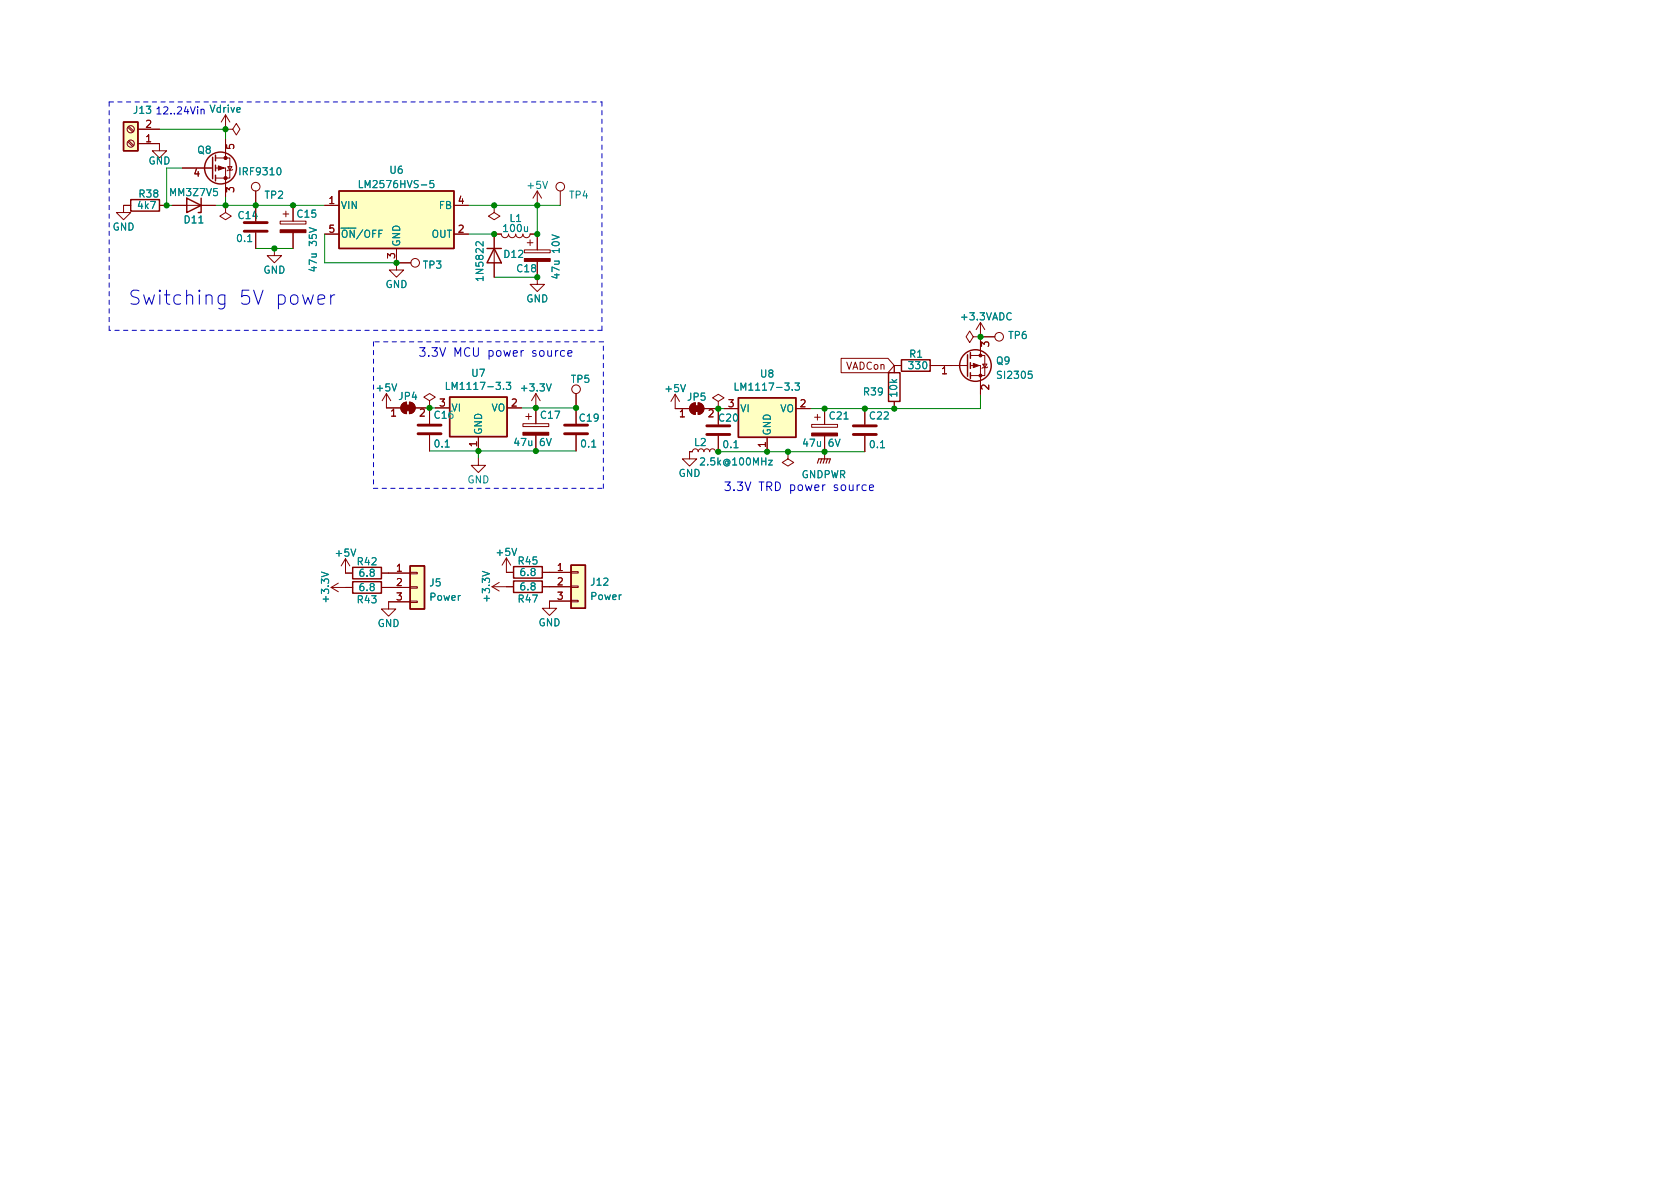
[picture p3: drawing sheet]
<svg xmlns="http://www.w3.org/2000/svg" width="297mm" height="210mm" viewBox="0 0 297 210" stroke-linecap="round" stroke-linejoin="round" font-family="sans-serif">
<g fill="#ffffc2" stroke="#ffffc2" stroke-width=".18">
<path d="M101 99.9h2.5v7.7h-2.5z"/>
<path d="M130.6 70.4h10.1v6.9h-10.1z"/>
<path d="M59.9 33.8h20.4v10.1h-20.4z"/>
<path d="M21.8 21.6h2.6v5.1h-2.6z"/>
<path d="M72.5 100.1h2.6v7.6h-2.6z"/>
<path d="M79.5 70.2h10.2v7h-10.2z"/>
</g>
<g fill="none" stroke="#840000" stroke-width=".25">
<path d="M21.8 21.6h2.6v5.1h-2.6zM23.1 35.3h5.1v2h-5.1zM33 35l2.6 1.3-2.6 1.3zM35.6 35v2.6h-.5M37.6 27.8v3.8M38.1 27.4v1M38.1 29.2v1M38.1 31v1M59.9 33.8h20.4v10.1h-20.4zM86.1 43.9h2.5M87.4 43.9l1.2 2.6h-2.5zM79.5 70.2h10.2v7h-10.2z"/>
<path d="M130.6 70.4h10.1v6.9h-10.1zM157.1 65.9h2v5.1h-2zM159.4 63.6h5.1v2.1h-5.1zM171.1 62.7v3.8M171.6 62.4v1M171.6 64.1v1M171.6 65.9v1M101 99.9h2.5v7.7h-2.5zM62.4 102.9h5v2h-5zM62.4 100.3h5v2.1h-5zM72.5 100.1h2.6v7.6h-2.6zM90.8 100.2h5.1v2h-5.1z"/>
<path d="M90.8 102.7h5.1v2.1h-5.1z"/>
<circle cx="39" cy="29.7" r="2.82"/>
<circle cx="172.5" cy="64.6" r="2.79"/>
</g>
<g fill="none" stroke="#840000" stroke-width=".18">
<path d="M22.6 22.5l.9 .9M22.6 25.1l.9 .8M22.8 22.3l.8 .9M22.8 24.9l.8 .8M23.1 36.3h-1.3v1.3h1.3l-1.3 1.3-1.2-1.3h1.2M24.4 25.4h3.8v1.3h1.3l-1.3 1.2-1.3-1.2h1.3M24.4 22.9h3.8M28.2 36.3h1.3M30.5 36.3h7.6M32.3 29.7h5M37.4 29.7h.2M38.1 29.7h1.8v5.1"/>
<path d="M38.1 27.9h1.8M39.9 36.3v1.3l1 .6-1 .7-1-.7 1-.6M39.9 36.3h.1M39.9 27.9h.7v3.6h-2.5M39.9 22.9h1.2l.7-1.1 .6 1.1-.6 1-.7-1M39.9 22.9h.1M39.9 20.3v2.6M39.9 24.6v3.3M39.9 20.3l-.8 1.3M39.9 20.3l.7 1.3M40.3 29.5h.7l-.4 .6zM41.1 30l-.1 .1h-.7l-.2 .1"/>
<path d="M45.2 33.8v5.3M49.5 39.1h4.6v.5h-4.6zM50 37.8h1.1M50.5 37.3v1M51.8 36.3v2.8M57.4 36.3h2.5M80.3 36.3h2.5M87.4 36.3v1.3l1 .6-1 .7-1-.7 1-.6M87.4 36.3h.1M95 33.8v2.5M95 33.8l-.8 1.2M95 33.8l.8 1.2"/>
<path d="M99.1 33.8v2.5M45.2 41.1v2.8M48.5 43.9v1.3h1.3l-1.3 1.3-1.3-1.3h1.3M51.8 41.1v2.8M57.4 41.4h2.5M70.1 46.5v1.2h1.3l-1.3 1.3-1.3-1.3h1.3M70.1 46.5h2.5M70.1 43.9v2.6M80.3 41.4h2.5M92.7 44.2h4.6v.5h-4.6zM93.2 42.9h1M93.7 42.4v1"/>
<path d="M95 46.2v4.1h1.3l-1.3 1.3-1.3-1.3h1.3M95 44.2v-2.8h-1.3a.64 .64 0 0 1-.6 .6 .64 .64 0 0 1-.6-.6 .64 .64 0 0 1-.7 .6 .64 .64 0 0 1-.6-.6 .64 .64 0 0 1-.6 .6 .64 .64 0 0 1-.7-.6 .64 .64 0 0 1-.6 .6 .64 .64 0 0 1-.7-.6h-1.2v7.6M172.1 59.6l-.7-1.1-.6 1.1 .6 1 .7-1h1.3M173.4 59.6h.1M173.4 57l-.8 1.3M173.4 57v5.9M173.4 57l.7 1.3M173.4 59.6h2.5M68.3 69.6l-.7 1.3M68.3 69.6v2.5h2.6M68.3 69.6l.8 1.3M71.2 71.4l.7-.3v2a1.02 1.02 0 0 1-1-.6 1.02 1.02 0 0 1 .3-1.1z"/>
<path d="M72.4 71.1a1.02 1.02 0 0 1 1 1 1.02 1.02 0 0 1-1 1zM73.4 72.1h2.5M75.9 70.9l1.1-.7-1.1-.6-1 .6 1 .7v1.2M75.9 72.1h.1M75.9 72.1v2.8M75.9 77v2.8M84.6 77.2v2.6M89.7 72.1h2.5M92.5 74.9h4.5v.5h-4.5zM93 73.7h1M93.5 73.1v1.1M94.7 69.6l-.7 1.3"/>
<path d="M94.7 69.6v5.3M94.7 77v2.8M94.7 69.6l.8 1.3M101.9 69.6v5.3M101.9 77v2.8M119.4 69.7v2.6h2.5M119.4 69.7l-.8 1.3M119.4 69.7l.7 1.3M122.2 71.5l.7-.3v2.1a1.02 1.02 0 0 1-.9-.7 1.02 1.02 0 0 1 .2-1.1zM123.4 71.2a1.02 1.02 0 0 1 1.1 1.1 1.02 1.02 0 0 1-1.1 1zM124.5 72.3h2.5M127 71l1-.6-1-.7-1 .7 1 .6v1.3"/>
<path d="M127 72.3h.1M127 77.1v2.8h-.5l-.2-.4-.3-.1-.4 .1-.1 .4-.1-.3-.3-.2-.4 .1-.2 .4-.2-.4-.4-.1-.3 .2-.2 .3-.1-.4-.5-.1-.3 .2-.1 .3h-.5v1.2h1.3l-1.3 1.3-1.3-1.3h1.3M127 72.3v2.8M128 72.3h2.6M135.6 77.3v2.6M139.3 79.9v1.2l1 .7-1 .6-1-.6 1-.7M139.3 79.9h.1M140.7 72.3h2.6M143.5 75.1h4.6v.5h-4.6zM144 73.8h1M144.5 73.3v1M145.8 72.3v2.8"/>
<path d="M145.8 77.1v4M148.7 63.4h8.3l1.1 1.2-1.1 1.3h-8.3zM152.9 72.3v2.8M152.9 77.1v2.8M158.1 64.6v1.3M158.1 71v1.3M158.1 64.6h1.3M164.5 64.6h6.6M171.6 64.6h1.8v5.1M171.6 62.9h2.5v3.5h-2.5M173.7 64.4h.8l-.4 .6zM174.6 64.9l-.1 .1h-.8l-.1 .1"/>
<path d="M61.1 98.8l-.8 1.3M61.1 98.8v2.5h1.3M61.1 98.8l.7 1.3M84.6 81v1.3h1.3l-1.3 1.3-1.3-1.3h1.3M89.5 98.7v2.5h1.3M89.5 98.7l-.7 1.2M89.5 98.7l.8 1.2M58.5 103.9l1.3 .7M58.5 103.9h3.9M59.8 103.1l-1.3 .8M67.4 103.9h5.1M67.4 101.3h5.1"/>
<path d="M72.5 106.3h1.3v.2h-1.3zM72.5 103.8h1.3v.2h-1.3zM72.5 101.2h1.3v.3h-1.3zM72.5 106.4h-3.8v1.3h1.3l-1.3 1.3-1.3-1.3h1.3M87 103.8h3.8M87 103.8l1.3 .7M88.3 103l-1.3 .8M95.9 101.2h5.1M95.9 103.8h5.1M101 106.2h1.2v.2h-1.2zM101 103.6h1.2v.3h-1.2zM101 101.1h1.2v.2h-1.2z"/>
<path d="M101 106.3h-3.8v1.3h1.2l-1.2 1.2-1.3-1.2h1.3"/>
<circle cx="23.1" cy="25.4" r=".63"/>
<circle cx="23.1" cy="22.9" r=".63"/>
<circle cx="45.2" cy="33" r=".76"/>
<circle cx="99.1" cy="33" r=".76"/>
<circle cx="73.4" cy="46.5" r=".76"/>
<circle cx="176.7" cy="59.6" r=".76"/>
<circle cx="101.9" cy="68.8" r=".76"/>
</g>
<path d="M43.2 39.4h4M43.2 40.9h4M73.9 76.7h4.1M73.9 75.2h4.1M99.8 76.7h4.1M99.8 75.2h4.1M125 76.8h4M125 75.3h4M150.9 76.8h4M150.9 75.3h4" fill="none" stroke="#840000" stroke-width=".51"/>
<g fill="#840000" stroke="#840000" stroke-width=".18">
<path d="M38.6 29.3l1 .4-1 .4z"/>
<path d="M143.5 76.6h4.6v.5h-4.6z"/>
<path d="M122.7 71.7h1v1.1h-1z"/>
<path d="M122.2 71.5l.7-.3v2.1a1.02 1.02 0 0 1-.9-.7 1.02 1.02 0 0 1 .2-1.1z"/>
<path d="M123.4 71.2a1.02 1.02 0 0 1 1.1 1.1 1.02 1.02 0 0 1-1.1 1z"/>
<path d="M92.7 45.7h4.6v.5h-4.6z"/>
<path d="M49.5 40.6h4.6v.5h-4.6z"/>
<path d="M71.6 71.6h1v1h-1z"/>
<path d="M71.2 71.4l.7-.3v2a1.02 1.02 0 0 1-1-.6 1.02 1.02 0 0 1 .3-1.1z"/>
<path d="M72.4 71.1a1.02 1.02 0 0 1 1 1 1.02 1.02 0 0 1-1 1z"/>
<path d="M172.1 64.3l1 .3-1 .4z"/>
<path d="M92.5 76.4h4.5v.6h-4.5z"/>
<circle cx="39.9" cy="31.5" r=".28"/>
<circle cx="39.9" cy="27.9" r=".28"/>
<circle cx="173.4" cy="66.4" r=".25"/>
<circle cx="173.4" cy="62.9" r=".25"/>
</g>
<path d="M63.5 31.9v1.3h.6M76.7 31.9h-.6l-.1 .6 .2-.1 .4 .1 .1 .1v.5l-.2 .1-.5-.1M54.7 40.3l1.2 .4-1.2 .4M97.6 41.5l1.3 .4-1.3 .5M78.9 67.6v1.3h.6M89.5 67.6h.8l-.4 .5 .3 .1v.5l-.1 .2-.6-.2M130 67.7v1.3h.6M140.6 67.7h.8l-.5 .5 .4 .1v.6l-.2 .1-.5-.1" fill="none" stroke="#008484" stroke-width=".18"/>
<path d="M144.5 81.9l.3-.8h2l-.2 .8M145.3 81.1l-.3 .8M145.8 81.1l-.3 .8M146.3 81.1l-.3 .8" fill="none" stroke="#840000" stroke-width=".2"/>
<g fill="none" stroke="#0000c2" stroke-width=".18">
<path d="M35.6 19.4l.1-.1 .3 .1 .1 .8M35.6 19.3v.9M53.5 52.1l.5 1.7 .4-1.2 .5 1.2 .5-1.7M56.2 53l1.2-.3-.1-.4-.7-.2-.4 .4v.9l.1 .3 .3 .1 .7-.1M58.5 52.1v1.7M59.2 52.1a.64 .64 0 0 0-.7 .5M98.2 62v1M98.7 62l-.3 .1-.2 .2M99.8 62.1l-.4-.1-.3 .3v.4l.1 .2h.6M100.4 62.5l.7-.2v-.2l-.5-.1-.2 .2 .1 .7h.6M151.6 85.7v1.1M152 85.7l-.3 .1-.1 .2"/>
<path d="M153.1 85.8l-.4-.1-.3 .3v.5l.2 .2h.5M153.7 86.2l.8-.1-.1-.3-.5-.1-.2 .3 .1 .7h.6"/>
</g>
<path d="M19.3 18h87.1M106.4 18v40.4M19.3 58.4v-40.4M106.4 58.4h-87.1M66 60.4v26M106.7 60.4h-40.7M66 86.4h40.7M106.7 86.4v-26" fill="none" stroke="#0000c2" stroke-width=".18" stroke-dasharray=".8 .8"/>
<g fill="none" stroke="#008400" stroke-width=".18">
<path d="M28.2 22.9h11.7v1.7M32.3 29.7h-2.8v6.6h1M38.1 36.3h19.3M39.9 34.8v1.5M82.8 36.3h16.3M95 36.3v5.1M45.2 43.9h6.6M57.4 41.4v5.1h12.7M82.8 41.4h4.6M87.4 49h7.6M75.9 72.1h1.1M75.9 79.8h26"/>
<path d="M84.6 79.8v1.2M92.2 72.1h9.7M127 79.9h25.9M127 72.3h1M173.4 69.7v2.6h-30.1"/>
</g>
<g fill="#008400" stroke="#008400" stroke-width=".18">
<circle cx="70.1" cy="46.5" r=".46"/>
<circle cx="87.4" cy="41.4" r=".46"/>
<circle cx="75.9" cy="72.1" r=".46"/>
<circle cx="95" cy="49" r=".46"/>
<circle cx="87.4" cy="36.3" r=".46"/>
<circle cx="95" cy="41.4" r=".46"/>
<circle cx="95" cy="36.3" r=".46"/>
<circle cx="135.6" cy="79.9" r=".46"/>
<circle cx="127" cy="79.9" r=".46"/>
<circle cx="94.7" cy="79.8" r=".46"/>
<circle cx="94.7" cy="72.1" r=".46"/>
<circle cx="101.9" cy="72.1" r=".46"/>
<circle cx="84.6" cy="79.8" r=".46"/>
<circle cx="127" cy="72.3" r=".46"/>
<circle cx="39.9" cy="36.3" r=".46"/>
<circle cx="45.2" cy="36.3" r=".46"/>
<circle cx="29.5" cy="36.3" r=".46"/>
<circle cx="39.9" cy="22.9" r=".46"/>
<circle cx="51.8" cy="36.3" r=".46"/>
<circle cx="48.5" cy="43.9" r=".46"/>
<circle cx="152.9" cy="72.3" r=".46"/>
<circle cx="158.1" cy="72.3" r=".46"/>
<circle cx="139.3" cy="79.9" r=".46"/>
<circle cx="145.8" cy="79.9" r=".46"/>
<circle cx="145.8" cy="72.3" r=".46"/>
<circle cx="173.4" cy="59.6" r=".46"/>
</g>
<text font-size="3.5" fill="#0000c2" x="22.6" y="53.9">Switching 5V power</text>
<g font-size="2.1" fill="#0000c2">
<text x="73.9" y="63.1">3.3V MCU power source</text>
<text x="127.9" y="86.8">3.3V TRD power source</text>
</g>
<g font-size="1.8" fill="#008484">
<text x="23.7" y="20.1">J13</text>
<text x="37.2" y="19.9">Vdrive</text>
<text x="26.2" y="29.1">GND</text>
<text x="35" y="27.2">Q8</text>
<text x="24.7" y="34.9">R38</text>
<text x="30.2" y="34.7">MM3Z7V5</text>
<text x="42.6" y="31">IRF9310</text>
<text x="46.9" y="35.1">TP2</text>
<text x="64.3" y="33.2">LM2576HVS-5</text>
<text x="69" y="30.7">U6</text>
<text x="93.4" y="33.4">+5V</text>
<text x="100.7" y="35.1">TP4</text>
<text x="19.9" y="40.8">GND</text>
<text x="24.5" y="37">4k7</text>
<text x="32.7" y="39.5">D11</text>
<text x="42.2" y="38.7">C14</text>
<text x="52.6" y="38.5">C15</text>
<text x="60.2" y="37">VIN</text>
<text x="77.7" y="37">FB</text>
<text x="89.2" y="41">100u</text>
<text x="90.2" y="39.2">L1</text>
<text x="42" y="42.8">0.1</text>
<text x="56" y="47.5" transform="rotate(-90 56 47.5)">47u 35V</text>
<text x="60.2" y="42">~{ON}/OFF</text>
<text x="70.7" y="43.7" transform="rotate(-90 70.7 43.7)">GND</text>
<text x="74.9" y="47.5">TP3</text>
<text x="76.3" y="42">OUT</text>
<text x="89.2" y="45.6">D12</text>
<text x="46.5" y="48.4">GND</text>
<text x="68.1" y="50.9">GND</text>
<text x="85.5" y="49.3" transform="rotate(-90 85.5 49.3)">1N5822</text>
<text x="91.5" y="48.1">C18</text>
<text x="93" y="53.5">GND</text>
<text x="98.9" y="48.8" transform="rotate(-90 98.9 48.8)">47u 10V</text>
<text x="170.1" y="56.6">+3.3VADC</text>
<text x="178.4" y="59.9">TP6</text>
<text x="160.8" y="65.3">330</text>
<text x="160.8" y="63.2">R1</text>
<text x="176.2" y="64.4">Q9</text>
<text x="66.7" y="69.2">+5V</text>
<text x="70.6" y="70.7">JP4</text>
<text x="79.8" y="68.9">LM1117-3.3</text>
<text x="83.5" y="66.6">U7</text>
<text x="92.4" y="69.2">+3.3V</text>
<text x="101" y="67.7">TP5</text>
<text x="117.8" y="69.3">+5V</text>
<text x="121.6" y="70.8">JP5</text>
<text x="130.9" y="69.1">LM1117-3.3</text>
<text x="134.5" y="66.7">U8</text>
<text x="152.8" y="69.9">R39</text>
<text x="158.6" y="70.1" transform="rotate(-90 158.6 70.1)">10k</text>
<text x="176.6" y="67">SI2305</text>
<text x="79.8" y="72.8">VI</text>
<text x="85.2" y="77" transform="rotate(-90 85.2 77)">GND</text>
<text x="86.9" y="72.8">VO</text>
<text x="95.7" y="74">C17</text>
<text x="102.5" y="74.5">C19</text>
<text x="127.2" y="74.5">C20</text>
<text x="130.8" y="72.9">VI</text>
<text x="136.3" y="77.1" transform="rotate(-90 136.3 77.1)">GND</text>
<text x="137.9" y="72.9">VO</text>
<text x="146.7" y="74.2">C21</text>
<text x="153.8" y="74.2">C22</text>
<text x="76.9" y="79.1">0.1</text>
<text x="91.3" y="78.9">47u 6V</text>
<text x="102.9" y="79.1">0.1</text>
<text x="122.8" y="78.9">L2</text>
<text x="124.3" y="82.3">2.5k@100MHz</text>
<text x="128" y="79.2">0.1</text>
<text x="142.4" y="79">47u 6V</text>
<text x="153.9" y="79.2">0.1</text>
<text x="82.6" y="85.5">GND</text>
<text x="120" y="84.3">GND</text>
<text x="141.6" y="84.5">GNDPWR</text>
<text x="59.5" y="98.4">+5V</text>
<text x="63.3" y="99.9">R42</text>
<text x="63.7" y="102">6.8</text>
<text x="87.9" y="98.3">+5V</text>
<text x="91.7" y="99.8">R45</text>
<text x="92.1" y="101.8">6.8</text>
<text x="58.2" y="106.2" transform="rotate(-90 58.2 106.2)">+3.3V</text>
<text x="63.3" y="106.7">R43</text>
<text x="63.7" y="104.5">6.8</text>
<text x="76" y="103.7">J5</text>
<text x="76.1" y="106.2">Power</text>
<text x="86.6" y="106.1" transform="rotate(-90 86.6 106.1)">+3.3V</text>
<text x="91.7" y="106.5">R47</text>
<text x="92.1" y="104.4">6.8</text>
<text x="104.5" y="106.1">Power</text>
<text x="104.6" y="103.6">J12</text>
<text x="66.7" y="110.9">GND</text>
<text x="95.2" y="110.7">GND</text>
</g>
<g font-size="1.8" fill="#840000">
<text x="25.8" y="22.6">2</text>
<text x="25.8" y="25.1">1</text>
<text x="41.4" y="26.4" transform="rotate(-90 41.4 26.4)">5</text>
<text x="34.3" y="31.2">4</text>
<text x="41.4" y="34" transform="rotate(-90 41.4 34)">3</text>
<text x="58.2" y="36.1">1</text>
<text x="58.2" y="41.1">5</text>
<text x="81" y="41.1">2</text>
<text x="81" y="36.1">4</text>
<text x="69.8" y="45.7" transform="rotate(-90 69.8 45.7)">3</text>
<text x="149.5" y="65.4">VADCon</text>
<text x="174.9" y="61.3" transform="rotate(-90 174.9 61.3)">3</text>
<text x="77.7" y="71.9">3</text>
<text x="90.4" y="71.9">2</text>
<text x="166.5" y="66.2">1</text>
<text x="174.9" y="68.9" transform="rotate(-90 174.9 68.9)">2</text>
<text x="69.1" y="73.7">1</text>
<text x="74.2" y="73.7">2</text>
<text x="76.9" y="74">C16</text>
<text x="120.2" y="73.8">1</text>
<text x="125.2" y="73.8">2</text>
<text x="128.8" y="72">3</text>
<text x="141.5" y="72">2</text>
<text x="84.3" y="79" transform="rotate(-90 84.3 79)">1</text>
<text x="135.4" y="79.1" transform="rotate(-90 135.4 79.1)">1</text>
<text x="70.1" y="101.1">1</text>
<text x="98.6" y="101">1</text>
<text x="70.1" y="103.6">2</text>
<text x="70.1" y="106.2">3</text>
<text x="98.6" y="103.5">2</text>
<text x="98.6" y="106">3</text>
</g>
<text font-size="1.8" fill="#0000c2" x="27.4" y="20.2">12..24Vin</text>
</svg>
